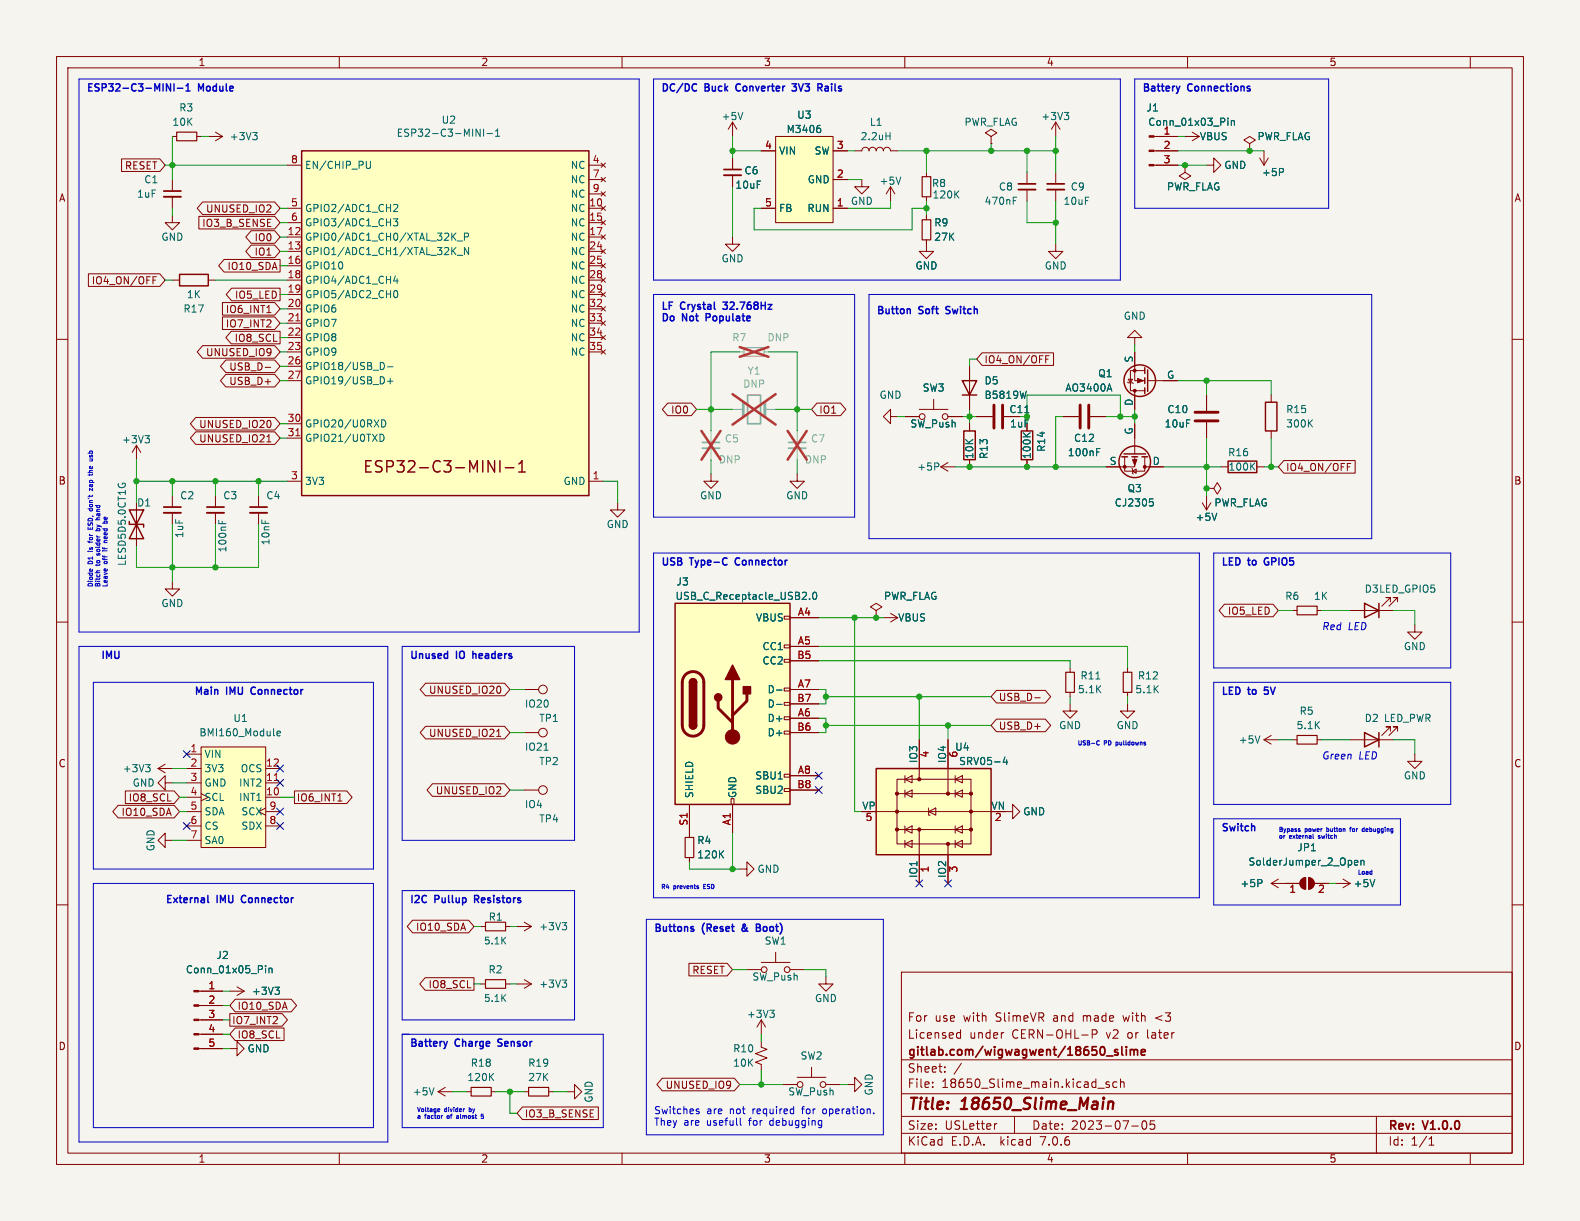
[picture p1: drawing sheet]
<svg xmlns="http://www.w3.org/2000/svg" width="279mm" height="216mm" viewBox="0 0 279 216" stroke-linecap="round" stroke-linejoin="round" font-family="sans-serif">
<path d="M0 0h279.4v215.9h-279.4z" fill="#f5f4ef" stroke="#f5f4ef" stroke-width=".18"/>
<g fill="none" stroke="#840000" stroke-width=".18">
<path d="M10 10h259.4v195.9h-259.4zM12 12h255.4v191.9h-255.4zM60 10v2M110 10v2M160 10v2M210 10v2M260 10v2M21.5 28.1h6.8l.9 1.1-.9 1.1h-6.8zM30.5 38.1v1.3h1.2l-1.2 1.2-1.3-1.2h1.3M30.5 31.8v2M30.5 34.8v2M30.5 24.1h.7"/>
<path d="M34.8 24.1h.8M35.2 38.3h13.4l.9 1.1-.9 1.1h-13.4zM35.8 35.7h12.8l.9 1.1-.9 1.1h-12.8l-.9-1.1zM36.8 24.1h2.6M38.1 23.4l1.3 .7M39.4 24.1l-1.3 .8M50.8 36.8h2.5M50.8 39.4h2.5M50.8 29.2h2.5M104.1 36.8h2.6M104.1 39.4h2.6M104.1 29.2h2.6"/>
<path d="M104.1 31.8h2.6M104.1 34.3h2.6M106.3 36.4l.8 .8M106.3 39l.8 .8M106.3 28.8l.8 .8M106.3 31.4l.8 .7M106.3 33.9l.8 .8M107.1 36.4l-.8 .8M107.1 39l-.8 .8M107.1 28.8l-.8 .8M107.1 31.4l-.8 .7M107.1 33.9l-.8 .8"/>
<path d="M129.5 21.6v2.5M129.5 27.9v2.1M129.5 31v2M129.5 21.6l-.7 1.3M129.5 21.6l.8 1.3M134.6 36.8h2.6M134.6 26.7h2.6M137.2 24.1h10.1v15.3h-10.1zM147.3 36.8h2.6M147.3 31.8h2.6M147.3 26.7h2.6M151.1 26.7h1.3a.64 .64 0 0 1 .6-.7 .64 .64 0 0 1 .7 .7 .64 .64 0 0 1 .6-.7 .64 .64 0 0 1 .6 .7 .64 .64 0 0 1 .7-.7 .64 .64 0 0 1 .6 .7 .64 .64 0 0 1 .6-.7 .64 .64 0 0 1 .7 .7h1.2"/>
<path d="M152.4 31.8v1.2h1.3l-1.3 1.3-1.3-1.3h1.3M157.5 33l-.8 1.3M157.5 33v2.6M157.5 33l.7 1.3M163.8 30.5v.7M163.8 34.8v.8M163.8 38.1v.8M175.3 24.1l1-.6-1-.6-1.1 .6 1.1 .6v1.3M175.3 25.4h.1M181.6 30.5v2M181.6 33.5v2.1M186.7 21.6l-.8 1.3"/>
<path d="M186.7 21.6v2.5M186.7 30.5v2M186.7 33.5v2.1M186.7 21.6l.8 1.3M204.1 29.2h4.2M204.1 24.1h4.2M204.1 26.7h4.2M209.5 29.2v1.3l1.1 .6-1.1 .7-1-.7 1-.6M209.5 29.2h.1M209.5 24.1h2.6M210.8 23.4l1.3 .7M212.1 24.1l-1.3 .8"/>
<path d="M213.4 29.2h1.2v-1.3l1.3 1.3-1.3 1.3v-1.3M221 25.4l1-.6-1-.7-1 .7 1 .6v1.3M221 26.7h.1M222.8 27.9l.7 1.3M223.5 26.7v2.5M224.3 27.9l-.8 1.3M10 60h2M15.6 48.4h12.7l.9 1.1-.9 1.1h-12.7zM27.1 49.5h.4M27.1 48.9h.6M30.5 49.5h1.2M36.8 49.5h1.3"/>
<path d="M39.3 56h9.3l.9 1.2-.9 1.1h-9.3zM39.3 53.5h9.3l.9 1.1-.9 1.1h-9.3zM39.6 45.9h9.9v2.2h-9.9l-.9-1.1zM40.9 58.6h8.6v2.2h-8.6l-1-1.1zM41 51h8.5v2.2h-8.5l-1-1.1zM44.4 40.8h4.2l.9 1.1-.9 1.1h-4.2l-.9-1.1zM44.4 43.3h4.2l.9 1.2-.9 1.1h-4.2l-.9-1.1zM47.2 55.3h.7M50.8 41.9h2.5M50.8 44.5h2.5M50.8 47h2.5M50.8 49.5h2.5"/>
<path d="M50.8 52.1h2.5M50.8 54.6h2.5M50.8 57.2h2.5M50.8 59.7h2.5M104.1 41.9h2.6M104.1 44.5h2.6M104.1 47h2.6M104.1 49.5h2.6M104.1 52.1h2.6M104.1 54.6h2.6M104.1 57.2h2.6M104.1 59.7h2.6"/>
<path d="M106.3 41.5l.8 .8M106.3 44.1l.8 .7M106.3 46.6l.8 .8M106.3 49.1l.8 .8M106.3 51.7l.8 .8M106.3 54.2l.8 .8M106.3 56.8l.8 .7M106.3 59.3l.8 .8M107.1 41.5l-.8 .8M107.1 44.1l-.8 .7M107.1 46.6l-.8 .8M107.1 49.1l-.8 .8"/>
<path d="M107.1 51.7l-.8 .8M107.1 54.2l-.8 .8M107.1 56.8l-.8 .7M107.1 59.3l-.8 .8M129.5 41.9v1.3h1.3l-1.3 1.3-1.2-1.3h1.2M163.8 42.4v2.1h1.3l-1.3 1.2-1.2-1.2h1.2M186.7 43.2v1.3h1.3l-1.3 1.2-1.3-1.2h1.3M200.7 59.7h1.2l-1.2-1.3-1.3 1.3h1.3v1.3M267.4 60h2M24.1 78.7v2.6M24.1 78.7l-.7 1.3M24.1 78.7l.8 1.3"/>
<path d="M34.6 76.4h14l.9 1.1-.9 1.1h-14l-.9-1.1zM34.6 73.8h14l.9 1.1-.9 1.1h-14l-.9-1.1zM35.8 61.1h12.8l.9 1.1-.9 1.1h-12.8l-.9-1.1zM39.9 66.2h8.7l.9 1.1-.9 1.1h-8.7l-.9-1.1zM39.9 63.7h8.7l.9 1.1-.9 1.1h-8.7l-.9-1.1zM46.9 65h1M47.2 78.1h.7M50.8 67.3h2.5M50.8 62.2h2.5M50.8 64.8h2.5M50.8 74.9h2.5M50.8 77.5h2.5"/>
<path d="M104.1 62.2h2.6M106.3 61.8l.8 .8M107.1 61.8l-.8 .8M118.1 71.3h4.1l1 1.1-1 1.1h-4.1l-1-1.1zM144.5 71.3h4.1l1 1.1-1 1.1h-4.1l-1-1.1zM157.5 73.7v-1.3l-1.3 1.3 1.3 1.2v-1.2h1.2M160 73.7h2.6M162.6 72.4h5M165.1 70.6v1.8M167.6 73.7h2.6M171.4 64.8v7.6M171.4 74.9v1.3"/>
<path d="M172.7 73.7h2.8M173.7 62.4h12.6v2.2h-12.6l-1-1.1zM177.5 73.7h2.8M184.9 63.5h.4M184.9 62.9h.6M188 73.7h2.8M192.8 73.7h2.8M199.4 67.6l.1 .1h.8l.1 .1M199.5 67.1h.8l-.4 .6zM200.7 62.2v5.1h1.7M200.7 69.1v3.3M200.7 74.9v5.4"/>
<path d="M202.4 65.5h-2.5v3.6h2.5M202.9 67.3h5.4M213.4 69.9v2.7M213.4 74.7v2.8M224.8 69.9v1.2M224.8 76.2v1.3M24.1 88.9v7.6M30.5 87.6v2.1M30.5 90.7v2M38.1 87.6v2.1M38.1 90.7v2M45.7 87.6v2.1"/>
<path d="M45.7 90.7v2M50.8 85.1h2.5M104.1 85.1h2.6M109.2 88.9v1.3h1.3l-1.3 1.2-1.3-1.2h1.3M125.7 83.8v1.3h1.3l-1.3 1.3-1.2-1.3h1.2M141 83.8v1.3h1.2l-1.2 1.3-1.3-1.3h1.3M166.4 82.6h2.5M166.4 82.6l1.2 .7M167.6 81.8l-1.2 .8M171.4 81.3v1.3M181.6 81.3v1.3M198.9 80.8v2.5h3.5v-2.5"/>
<path d="M200.2 82.8l.1 .1v.8l.1 .1M200.3 83.3l.6-.4v.8zM200.7 80.8v1.8h-5.1M202.4 82.6h3.3M212.6 88.9l.8 1.3M213.4 86.4h1.2l.7-1.1 .6 1.1-.6 1-.7-1M213.4 86.4h.1M213.4 87.6v2.6M214.1 88.9l-.7 1.3M215.9 82.6h1.3M222.2 82.6h1.3M227 81.4h12.6v2.3h-12.6l-.9-1.1z"/>
<path d="M238.3 82.6h.4M238.3 82h.6M10 110h2M30.5 102.9v1.2h1.2l-1.2 1.3-1.3-1.3h1.3M138.7 116.6h1v.5h-1zM138.7 114h1v.6h-1zM138.7 109h1v.5h-1zM139.7 109.2h5.1M139.7 114.3h5.1M139.7 116.8h5.1M154.9 108l1.1-.7-1.1-.6-1 .6 1 .7v1.2M154.9 109.2h.1"/>
<path d="M156.2 109.2h2.5M157.5 108.5l1.2 .7M158.7 109.2l-1.2 .8M189.2 118.1v.8M199.4 118.1v.8M216.5 106.8h8.6l1 1.2-1 1.1h-8.6l-.9-1.1zM228.6 108h.8M232.9 108h.8M238.8 108h7.6M245.9 106.4v-.7h-.8h.8l-1.6 1.5M247.1 106.4v-.7h-.7h.7l-1.5 1.5M250.2 110.5v1.3h1.3l-1.3 1.2-1.3-1.2h1.3"/>
<path d="M267.4 110h2M22.2 139.9h8.6l.9 1.1-.9 1.1h-8.6zM27.9 135.9h2.6M27.9 135.9l1.3 .8M29.2 138.4v-1.2l-1.3 1.2 1.3 1.3v-1.3h1.3M29.2 135.1l-1.3 .8M33 133.4h2.6M33 138.4h2.6M33 135.9h2.6M35.6 132.1h11.4v17.8h-11.4zM40.6 133.4h.1M41.9 134.6h.1"/>
<path d="M47 138.4h2.5M47 135.9h2.5M52.1 139.9h9.2l1 1.1-1 1.1h-9.2zM75.3 128.4h13.9l1 1.1-1 1.2h-13.9l-1-1.2zM75.3 120.8h13.9l1 1.1-1 1.1h-13.9l-1-1.1zM76.5 138.6h12.7l1 1.1-1 1.1h-12.7l-1-1.1zM87.8 130.2h.8M92.7 129.5h2.5M92.7 121.9h2.5M92.7 139.7h2.5M138.7 139.4h1v.6h-1zM138.7 136.9h1v.5h-1z"/>
<path d="M138.7 129.3h1v.5h-1zM138.7 126.7h1v.6h-1zM138.7 124.2h1v.5h-1zM138.7 121.7h1v.5h-1zM139.7 129.5h5.1M139.7 127h5.1M139.7 121.9h5.1M139.7 137.2h5.1M139.7 124.5h5.1M139.7 139.7h5.1M158.6 137.8h13.1v11.4h-13.1zM160 137.8l1.3-.6v1.2z"/>
<path d="M160 137.2v1.2M160 139.7v1.3M162.6 130.8v7M167.6 130.8v9.5M168.9 137.8l1.3-.6v1.2zM168.9 137.2v1.2M168.9 139.7v1.3M176.2 122.1h8.6l1 1.1-1 1.1h-8.6l-.9-1.1zM176.2 127.2h8.6l1 1.1-1 1.1h-8.6l-.9-1.1zM183 123.4h.9M189.2 124.5v1.2h1.3l-1.3 1.3-1.2-1.3h1.2M189.2 122.4v.8"/>
<path d="M199.4 124.5v1.2h1.3l-1.3 1.3-1.3-1.3h1.3M199.4 122.4v.8M223.5 130.8h2.6M223.5 130.8l1.3 .8M224.8 130l-1.3 .8M228.6 130.8h.8M232.9 130.8h.8M238.8 130.8h7.6M245.9 129.3v-.8h-.8h.8l-1.6 1.5M247.1 129.3v-.8h-.7h.7l-1.5 1.5M250.2 133.4v1.2h1.3l-1.3 1.3-1.3-1.3h1.3M10 160h2"/>
<path d="M20.9 142.4h9.9l.9 1.1-.9 1.1h-9.9l-1-1.1zM29.2 148.6v-1.3l-1.3 1.3 1.3 1.3v-1.3h1.3M33 143.5h2.6M33 141h2.6M33 146.1h2.6M33 148.6h2.6M40.6 142.2h.1M47 142.9l-1.3 .6 1.3 .6M47 143.5h2.5M47 141h2.5M47 146.1h2.5M49.5 142.2h.1"/>
<path d="M59.7 141.6h.8M121.9 142.2v5.9M121.9 151.6v.8M129.3 141.2h.5v1h-.5zM129.5 142.2v5.1M130.8 153.7h1.3v-1.3l1.2 1.3-1.2 1.2v-1.2M154.9 143.5h20.4M158.6 146.7h13.1M158.6 140.3h13.1M160 149.2l1.3-.6v1.3zM160 146.7l1.3-.6v1.2zM160 140.3l1.3-.6v1.3z"/>
<path d="M160 146.1v1.2M160 148.6v1.3M162.6 146.7v9.5M164.2 142.9v1.2h.3M164.2 143.5l1.3-.6v1.2zM167.6 149.2v7M168.9 149.2l1.3-.6v1.3zM168.9 146.7l1.3-.6v1.2zM168.9 140.3l1.3-.6v1.3zM168.9 146.1v1.2M168.9 148.6v1.3M177.8 143.5h1.3v-1.3l1.2 1.3-1.2 1.3v-1.3"/>
<path d="M224.8 156.2h5.1M224.8 156.2l1.3 .8M226.1 155.4l-1.3 .8M230.2 155.5l.7-.3v2a1.02 1.02 0 0 1-1-.6 1.02 1.02 0 0 1 .3-1.1zM231.4 155.2a1.02 1.02 0 0 1 1 1 1.02 1.02 0 0 1-1 1zM232.4 156.2h2.5M236.2 156.2h2.6M237.5 155.4l1.3 .8M238.8 156.2l-1.3 .8M267.4 160h2M35.2 177.8h4.2M35.2 175.3h4.2"/>
<path d="M40.6 179.2h9.3l.9 1.1-.9 1.2h-9.3zM40.6 175.3h2.6M41.6 176.7h9.9l1 1.1-1 1.1h-9.9l-1-1.1zM41.9 174.5l1.3 .8M43.2 175.3l-1.3 .7M73 162.7h9.9l.9 1.1-.9 1.1h-9.9l-1-1.1zM75.2 172.9h8.6v2.2h-8.6l-1-1.1zM85.1 174h.8M85.1 163.8h.8M89.4 174h.8M89.4 163.8h.8M91.4 174h2.6"/>
<path d="M91.4 163.8h2.6M92.7 173.2l1.3 .8M92.7 163.1l1.3 .7M94 174l-1.3 .8M94 163.8l-1.3 .8M121.8 170.3h6.8l.9 1.2-.9 1.1h-6.8zM132.1 171.5h2.5M134.6 170.2h5.1M137.2 168.4v1.8M139.7 171.5h2.5M146 172.7v1.3h1.3l-1.3 1.3-1.2-1.3h1.2M159.4 171.9h108v32h-108z"/>
<path d="M205.5 179.6l-1.1 .4 1.1 .4M35.2 182.9h4.2M35.2 185.4h4.2M35.2 180.3h4.2M40.6 185.4h1.3v-1.2l1.3 1.2-1.3 1.3v-1.3M41.6 181.8h8.6v2.2h-8.6l-1-1.1zM77.5 193h2.5M77.5 193l1.2 .8M78.7 192.3l-1.2 .7M82.5 193h.8M86.9 193h.7M92.4 195.7h13.4v2.3h-13.4l-1-1.1z"/>
<path d="M92.7 193h.8M97 193h.8M100.3 193h1.3v-1.2l1.3 1.2-1.3 1.3v-1.3M117.1 190.7h12.8l.9 1.1-.9 1.1h-12.8l-.9-1.1zM134.6 184.2v1l1 .3-2 .8 2 .8-2 .7 1 .4v1M134.6 180.3v2.6M134.6 180.3l-.7 1.3M134.6 180.3l.8 1.3M138.4 191.8h2.6M141 190.5h5M143.5 188.7v1.8M146 191.8h2.6"/>
<path d="M149.9 191.8h1.2v-1.3l1.3 1.3-1.3 1.2v-1.2M159.4 197.4h108M159.4 193.4h108M159.4 187.4h108M164.9 192.1v.2M164.9 191.4v.1M167.1 189.4v.2M167.1 188.7v.1M169.3 183.5h.6M169.3 182.7h.6M169.9 182.1v1.5M170 188l-1.3 1.9"/>
<path d="M176.3 198.7l-.3 .1M177.4 182.6h.1M179.4 197.4v3M193.1 182.9l.8-.1 .1-.2-.1-.4-.2-.1h-.6v1.5M194.1 192.4h1.2M196.1 191.4l-.3-.1-.2 .2v.2l.5 .2v.3h-.5M197.5 191.4l-.4-.1-.3 .3v.4l.1 .2h.6M198.1 191.4l.3-.1 .3 .1 .1 .9M198.1 190.8v1.5M200.1 199.1h1.2M202.1 198.3l.2-.1a.81 .81 0 0 1 .6 .6 .81 .81 0 0 1-.3 .8l-.2 .1a.81 .81 0 0 1-.3-1.4zM204.1 198.2h-.7v.7l.2-.1h.5l.1 .2-.1 .5-.2 .2-.5-.2"/>
<path d="M243.4 197.4v6.5M60 203.9v2M110 203.9v2M159.4 200.4h108M160 203.9v2M210 203.9v2M252.7 202.5h.9M252.7 201.4l.4-.4v1.5M260 203.9v2"/>
<circle cx="163.1" cy="73.7" r=".51"/>
<circle cx="167.1" cy="73.7" r=".51"/>
<circle cx="96" cy="129.5" r=".76"/>
<circle cx="96" cy="121.9" r=".76"/>
<circle cx="96" cy="139.7" r=".76"/>
<circle cx="135.1" cy="171.5" r=".51"/>
<circle cx="139.2" cy="171.5" r=".51"/>
<circle cx="141.5" cy="191.8" r=".51"/>
<circle cx="145.5" cy="191.8" r=".51"/>
</g>
<path d="M196 195a.49 .49 0 0 1 .9 .1l-.2 1M196.1 194.8l-.2 1.3" fill="none" stroke="#840000" stroke-width=".4"/>
<g fill="none" stroke="#840000" stroke-width=".3">
<path d="M29 33.8h3M128 30h3.1M180.1 32.5h3M185.2 32.5h3M29 89.7h3M36.6 89.7h3M44.2 89.7h3M197.2 186l.5 .1v.2v.2l-.5 .1M197.2 185.6h.5M198.4 185.1v1.3l.2 .2M199.2 185.1v.1M199.2 185.6v1"/>
<path d="M199.9 185.7l.4-.1 .2 .2M199.9 185.6v1M200.5 185.8l.2-.2h.4l.1 1M200.5 185.8v.8M201.8 186.1l.7-.2v-.3h-.5l-.2 .2 .1 .7h.6"/>
</g>
<g fill="none" stroke="#840000" stroke-width=".25">
<path d="M53.3 26.7h50.8v60.9h-50.8zM31.7 48.5h5.1v2h-5.1zM170.2 67.3h2.5l-1.3 2.6zM170.2 69.9h2.5M170.4 76.2h2.1v5.1h-2.1zM180.6 76.2h2v5.1h-2zM202.4 65v1M202.4 66.8v1M202.4 68.6v1M202.9 65.4v3.8M223.8 71.1h2v5.1h-2zM22.9 92.2v.5h2.5v.5"/>
<path d="M22.9 90.2l2.5 5.1h-2.5l2.5-5.1zM86.3 81.5l1.2 2v-2M88.4 81.5v2M89.4 82.7h1.5M91.7 83.5h1.2M91.7 82l.6-.5v2M198.4 80.8h1M198.8 80.3h3.8M200.2 80.8h1M201.9 80.8h1M217.2 81.5h5v2.1h-5zM119.4 106.7h20.3v35.5h-20.3z"/>
<path d="M241.3 106.7l2.5 1.3-2.5 1.2zM243.8 106.7v2.5M121.9 128.3a.64 .64 0 0 0 .7 .6 .64 .64 0 0 0 .6-.6M121.9 120.7a.64 .64 0 0 1 .7-.7 .64 .64 0 0 1 .6 .7M154.9 135.9h20.4v15.2h-20.4zM241.3 129.5l2.5 1.3-2.5 1.3zM243.8 129.5v2.6"/>
<circle cx="201.5" cy="67.3" r="2.79"/>
<circle cx="200.7" cy="81.7" r="2.79"/>
</g>
<g fill="none" stroke="#006464" stroke-width=".18">
<path d="M131.4 19.9l-.5 1.3M188.2 19.9h.8l-.4 .5M44.7 23.4h.8l-.4 .5M45.2 23.9l.3 .3v.3l-.3 .2M65.5 28.5l-.1 1.2-.1 .1-.4-.1M69.6 38.7h.7l-.4 .5 .4 .1v.5l-.2 .1-.5-.1M69.6 36.3l.5-.2 .2 .4-.7 .9h.7M84.2 22.8l.7 1.3v-1.3M85.5 22.8v1.3M86.1 23.6h1M87.6 24.1h.8M87.6 23.2l.4-.4v1.3"/>
<path d="M144.8 22.2h.2M144.9 22.7l.2 .2v.3l-.2 .2M156.7 24h.7M157.4 23.4v1.3M159.3 31.3l-.4 1.3M169 34.3l.6 .7M169.6 33.8l-.8 .7M179.2 35.5h.4M179.2 34.9h.6M188.7 20.4l.3 .2v.3l-.3 .3M217.1 20.9v.1M217.1 21.3v.9"/>
<path d="M217.7 21.3v.9M217.7 21.4l.2-.1 .3 .1 .1 .8M226.7 29.8l.3 .2-.1 .3-.2 .2M69.7 51.5l.2-.1a.68 .68 0 0 1 .5 .6 .68 .68 0 0 1-.5 .6l-.2-.1-.1-.3zM69.9 48.8l-.3 .9h.8M70.2 49.3v.8M80.9 42.6h.9M80.9 45.2h.9M82.1 41.9l.6-.1 .2-.2-.1-.3-.7-.1v1.3M82.9 43.8v1.2l-.8-1.2v1.2M25.6 77h.8l-.4 .5M26.2 77.5l.2 .3v.3l-.2 .2"/>
<path d="M67.2 76.8a.64 .64 0 0 1 .7 .6 .64 .64 0 0 1-.7 .6zM67.5 74.2a.64 .64 0 0 1 .7 .7 .64 .64 0 0 1-.7 .6zM67.7 64.1l.3 .5-.3 .7M68.5 64.9h1M68.5 67.4h1M69 66.9v1M180.9 76.5l.7 .7M181.2 73h.7M181.5 69.2l-.3 1.2M182.2 76.5l-.7 .6M193.9 79.9h.4M193.9 79.3h.6"/>
<path d="M196.2 67.9l.4 1.3M231.6 74.8l.5 .7M232.1 74.2l-.7 .8M21 85.5l-.1 .3M21.6 85.7v-.3h.4l.2 .3M38.7 92v.6M39.3 92.2v.4M165.8 81.9l.2 .2v.3l-.2 .1M203.3 88.2h.6M203.4 88.7h.3l.3 .2-.2 .5-.4 .1M215.2 90.7l-.4 1.3M221.4 82.4l.5 .7"/>
<path d="M221.9 81.9l-.7 .7M143.2 105.9v.1M143.8 104.8l.2-.1a.68 .68 0 0 1 .4 .7 .68 .68 0 0 1-.4 .6l-.2-.1-.1-.4zM25.8 135.2h.7l-.4 .5M26.3 135.7l.2 .2v.3l-.2 .3M49 129.7l.6-.1-.1-.3h-.3l-.2 .2v.6h.5M96.2 132.7h.7M137.3 122h1M137.3 124.6h1M177.7 133.9l-.3 .9h.8M178 134.4v.8M193.8 120.1h.7"/>
<path d="M222.8 130.1l-.4 1.3M127.4 151l.6 .7M128 150.4l-.8 .8M222.9 155.5l.3 .3-.1 .3-.2 .1M239.5 152.6l.6-.2v-.2l-.4-.1-.2 .2 .1 .6h.5M240.7 152.3l.1-.2 .3 .1 .1 .8M240.7 152.1v.9M243.1 155.5l-.4 1.3M47 170.8v.1M47 171.2v.8M47.6 171.2v.8M47.6 171.3l.1-.1h.3l.1 .8"/>
<path d="M48.6 174.6h.8l-.4 .5M49.2 175.1l.2 .2v.3l-.2 .2M99.4 173.3h.8l-.4 .5M99.4 163.1h.8l-.4 .5M100 173.8l.2 .2v.3l-.2 .3M100 163.6l.2 .3v.3l-.2 .2M136.1 178.6h.8l-.4 .5M136.7 179.1l.2 .3v.3l-.2 .2M76.7 192.3l-.4 1.3M86.8 190.4l.5 .7M87.3 189.8l-.7 .7"/>
</g>
<path d="M175.8 71.6v4.1M177.3 71.6v4.1M191 71.6v4.1M192.5 71.6v4.1M211.3 74.4h4.1M211.3 72.9h4.1M121.2 119.3a1.9 1.9 0 0 1 2.1-.4 1.9 1.9 0 0 1 1.2 1.8v7.6a1.91 1.91 0 0 1-1.9 1.9 1.91 1.91 0 0 1-2-1.9l.1-7.8 .1-.7zM127 124v1.2l2.5 2.6M129.5 120.1v10.2M132.1 122.7v1.3l-2.6 2.5" fill="none" stroke="#840000" stroke-width=".51"/>
<path d="M29 34.8h3M128 31h3.1M180.1 33.5h3M185.2 33.5h3M29 90.7h3M36.6 90.7h3M44.2 90.7h3" fill="none" stroke="#840000" stroke-width=".33"/>
<path d="M31.2 23.4h3.6v1.5h-3.6zM163.1 31.2h1.5v3.6h-1.5zM163.1 38.9h1.5v3.5h-1.5zM188.5 118.9h1.5v3.5h-1.5zM198.6 118.9h1.6v3.5h-1.6zM229.4 107.2h3.5v1.5h-3.5zM229.4 130h3.5v1.6h-3.5zM121.2 148.1h1.5v3.5h-1.5zM85.9 163.1h3.5v1.5h-3.5zM85.9 173.2h3.5v1.6h-3.5zM83.3 192.3h3.6v1.5h-3.6zM93.5 192.3h3.5v1.5h-3.5z" fill="none" stroke="#840000" stroke-width=".2"/>
<g fill="#840000" stroke="#840000" stroke-width=".18">
<path d="M230.2 155.5l.7-.3v2a1.02 1.02 0 0 1-1-.6 1.02 1.02 0 0 1 .3-1.1z"/>
<path d="M231.4 155.2a1.02 1.02 0 0 1 1 1 1.02 1.02 0 0 1-1 1z"/>
<path d="M201.2 66.9l1 .4-1 .4z"/>
<path d="M200.3 81.3h.7l-.3 1z"/>
<path d="M203.2 29.1h.9v.2h-.9z"/>
<path d="M203.2 26.5h.9v.3h-.9z"/>
<path d="M203.2 24h.9v.3h-.9z"/>
<path d="M34.3 185.3h.9v.2h-.9z"/>
<path d="M34.3 182.8h.9v.2h-.9z"/>
<path d="M34.3 180.2h.9v.3h-.9z"/>
<path d="M34.3 177.7h.9v.2h-.9z"/>
<path d="M34.3 175.1h.9v.3h-.9z"/>
<circle cx="200.7" cy="65.5" r=".25"/>
<circle cx="200.7" cy="69.1" r=".25"/>
<circle cx="198.9" cy="82.5" r=".25"/>
<circle cx="202.4" cy="82.5" r=".25"/>
<circle cx="129.5" cy="130.3" r="1.27"/>
<circle cx="167.6" cy="149.2" r=".28"/>
<circle cx="171.7" cy="146.7" r=".28"/>
<circle cx="162.6" cy="146.7" r=".28"/>
<circle cx="158.6" cy="146.7" r=".28"/>
<circle cx="171.7" cy="143.5" r=".28"/>
<circle cx="158.6" cy="143.5" r=".28"/>
<circle cx="171.7" cy="140.3" r=".28"/>
<circle cx="167.6" cy="140.3" r=".28"/>
<circle cx="158.6" cy="140.3" r=".28"/>
<circle cx="162.6" cy="137.8" r=".28"/>
</g>
<g fill="#ffffc2" stroke="#ffffc2" stroke-width=".18">
<path d="M53.3 26.7h50.8v60.9h-50.8z"/>
<path d="M119.4 106.7h20.3v35.5h-20.3z"/>
<path d="M154.9 135.9h20.4v15.2h-20.4z"/>
<path d="M137.2 24.1h10.1v15.3h-10.1z"/>
<path d="M35.6 132.1h11.4v17.8h-11.4z"/>
</g>
<path d="M52.3 56.7h.7M52.3 77.1h.7M48.5 138h.7" fill="none" stroke="#a90000" stroke-width=".18"/>
<path d="M131.6 61.5h3.5v1.5h-3.5z" fill="none" stroke="#9c9b98" stroke-width=".2"/>
<path d="M125.7 76.2v2M125.7 79.2v2.1M129.5 72.4h1.9M130.8 62.2h.8M135.1 62.2h.8M135.3 72.4h1.9M141 76.2v2M141 79.2v2.1" fill="none" stroke="#9c9b98" stroke-width=".18"/>
<path d="M124 76.2l3.4 5.1M127.4 76.2l-3.4 5.1M129.5 69.7l7.7 5.4M130.8 61.4l5.1 1.7M135.9 61.4l-5.1 1.7M137.2 69.7l-7.7 5.4M139.3 76.2l3.4 5.1M142.7 76.2l-3.4 5.1" fill="none" stroke="#eb3a3d" stroke-width=".46"/>
<g fill="#840000" stroke="#840000" stroke-width=".25">
<path d="M121.9 128.3h1.3a.64 .64 0 0 1-.6 .6 .64 .64 0 0 1-.7-.6z"/>
<path d="M121.9 120.7h1.3v7.6h-1.3z"/>
<path d="M122.1 120.2a.64 .64 0 0 1 .7-.1 .64 .64 0 0 1 .4 .6h-1.3z"/>
<path d="M129.5 117.6l1.3 2.5h-2.5z"/>
<path d="M131.4 121.4h1.3v1.3h-1.3z"/>
<circle cx="127" cy="123.3" r=".63"/>
</g>
<path d="M124.2 78.2h3.1M132.2 69.9h2.3v5h-2.3zM139.4 78.2h3.1" fill="none" stroke="#9c9b98" stroke-width=".3"/>
<path d="M131.4 71.1v2.6M135.3 71.1v2.6" fill="none" stroke="#9c9b98" stroke-width=".51"/>
<path d="M124.2 79.2h3.1M139.4 79.2h3.1" fill="none" stroke="#9c9b98" stroke-width=".33"/>
<g fill="none" stroke="#0000c2" stroke-width=".25">
<path d="M29.4 14.8l.8 1.3v-1.3M30.8 14.8v1.3M31.4 15.6h.9M32.9 16.1h.7M32.9 15.2l.3-.4v1.3M122.9 14.8l.3 .1M123.2 16l-.3 .1M130.3 15l-.2 .4 .2 .5M140 16l.2 .1 .5-.1M140 14.8h.8l-.4 .5 .3 .1M144.6 14.8h.5l.3 .3-.2 .3-.6 .1M144.9 15.5l.5 .6"/>
<path d="M208.6 15.2l-.3 .9M124.9 55.5v1.2M124.9 56.1h.5M127.8 53.4h.8M127.8 54.6l.2 .1M167.3 55.4l.1 .1M167.3 54.3v.4M130.1 98.8l-.1 .4 .1 .5M223.7 98.8l-.1 .4 .1 .5M83.6 115.2v1.2M83.7 115.6l-.1 .1M44.5 121.7l-.1 .3 .1 .6"/>
<path d="M223.6 122.7h.1M223.6 121.5v.5M36.8 158.3v1.1l.1 .2M42.8 158.5l-.1 .4 .1 .5M83.9 159h.5M84.4 158.3h-.5v1.3M131.3 164.1v.5M133.8 164h.4M134.2 164l.2 .1M134.4 163.5l-.6-.1v1.3l.6-.1M134.4 163.9l-.2 .1M79.1 184.2l-.3 .8"/>
<path d="M88 184.9l.2 .1M88.1 183.9v.3"/>
</g>
<g fill="none" stroke="#0000c2" stroke-width=".18">
<path d="M14 14h99v97.8h-99zM115.6 14h82.5v35.5h-82.5zM200.7 14h34.2v22.8h-34.2zM115.6 52.1h35.5v39.3h-35.5zM153.7 52.1h88.9v43.2h-88.9zM15.6 97.5h.1M15.6 95.7l.1 .2h.7M15.6 93.2v.4M15.6 80.1h.8M15.8 89.4l.2 .2h.3l.1-.2M15.8 95.7v.3M15.9 80.1l-.1-.2 .2-.1h.3v.3"/>
<path d="M15.9 82.5v.3h.4v-.3M15.9 93.3v.3M16 85.7l.2 .4 .2-.1-.1-.3M16 82.5l.1 .3M16.4 85.7h-.5v.3M16.4 86.3v.5l-.6-.5v.5M16.4 93.2v.4M17.2 93.5v.3M17.6 93.5l.1 .3h-.8M17.7 91.6h-.5l-.1 .2M18.1 97.4h.1M18.1 92.5h.8"/>
<path d="M18.4 95.9h.5M18.4 95.6l.1 .3M18.4 92.5v-.2l.2-.2 .3 .1v.3M115.6 97.8h96.5v61h-96.5zM214.6 97.8h41.9v20.3h-41.9zM14 114.3h54.6v87.6h-54.6zM15.9 100.7l.1-.1 .1 .4M17.7 100.9h-.5l-.1 .3M71.1 114.3h30.5v34.3h-30.5zM16.5 120.7h49.5v33h-49.5zM194.1 131l.3 .1M194.4 131.7h-.3"/>
<path d="M197.4 131.2v.8M197.4 131.7h.1M197.4 131.2v.1M214.6 120.7h41.9v21.5h-41.9zM16.5 156.2h49.5v43.2h-49.5zM71.1 157.5h30.5v22.8h-30.5zM123.5 156.9v.2M124.4 156.7h.3M124.8 156.4h-.4v.7h.4M214.6 144.8h33v15.2h-33zM229.8 146.8l.1 .1M229.8 146.5l.1 .1"/>
<path d="M229.9 146.9l-.1 .1M229.9 146.9h.1M232.2 147.5v.6l.1 .1M233.1 148.2h.1M233.2 147.7l-.1 .1 .1 .2M234.6 146.3v.7M234.6 147h.1M234.7 146.5l-.1 .1M238.7 146.5h.2M238.9 146.3l-.1 .1v.6M240.9 146.6h.3M240.9 147h.3"/>
<path d="M241.2 146.3v.7M114.3 162.6h41.9v38.1h-41.9zM71.1 182.9h35.6v16.5h-35.6zM77.5 196.1h.2l.1 .1-.4 .1M77.7 196.5l-.2 .1M78.2 197.3h.1M79.1 197.3v.4M80.8 197.3l.3 .1M81.1 197.4l-.4 .2 .1 .2 .3-.1M82.1 196.1h.1M83 195.8v.8M83 196.5v.1"/>
<path d="M83 196.1h.1M85.5 197h-.4v.4l.3-.1 .1 .4h-.4M123.2 196.4l.4 .2 .1 .2-.2 .1h-.4M123.2 196.1h.4M130.9 197.7v1.1l.2 .2M145.6 196.1l-.1 .2 .1 .6M154.5 196.8v.1"/>
</g>
<g fill="none" stroke="#009600" stroke-width=".18">
<path d="M29.2 29.2h21.6M30.5 24.1v7.7M30.5 36.8v1.3M35.6 24.1h1.2M49.5 36.8h1.3M49.5 39.4h1.3M129.5 24.1v3.8M129.5 33v8.9M129.5 26.7h5.1M134.6 36.8h-1.3v3.8h28v-3.8h2.5M149.9 26.7h1.2M149.9 31.8h2.5"/>
<path d="M157.5 35.6v1.2h-7.6M158.7 26.7h28M163.8 26.7v3.8M163.8 35.6v2.5M175.3 25.4v1.3M181.6 26.7v3.8M181.6 35.6v3.8h5.1M186.7 24.1v6.4M186.7 35.6v7.6M208.3 26.7h15.2M208.3 29.2h5.1M208.3 24.1h1.2"/>
<path d="M29.2 49.5h1.3M38.1 49.5h12.7M49.5 59.7h1.3M49.5 57.2h1.3M49.5 44.5h1.3M49.5 41.9h1.3M49.5 47h1.3M49.5 52.1h1.3M49.5 54.6h1.3M49.5 67.3h1.3M49.5 77.5h1.3M49.5 62.2h1.3"/>
<path d="M49.5 64.8h1.3M49.5 74.9h1.3M123.2 72.4h6.3M130.8 62.2h-5.1v14M135.9 62.2h5.1v14M137.2 72.4h6.3M158.7 73.7h1.3M170.2 73.7h2.5M171.4 72.4v2.5M172.7 63.5h-1.3v1.3M188 73.7h-1.3v8.9M195.6 73.7h5.1"/>
<path d="M198.1 73.7v-3.8h-16.5v5M200.7 61v1.2M200.7 72.4v2.5M208.3 67.3h16.5v2.6M213.4 67.3v2.6M213.4 77.5v10.1M224.8 77.5v5.1M24.1 81.3v7.6M24.1 85.1h26.7M30.5 85.1v2.5M30.5 92.7v10.2M38.1 85.1v2.5"/>
<path d="M38.1 92.7v7.6M45.7 85.1v2.5M45.7 92.7v7.6h-21.6v-3.8M106.7 85.1h2.5v3.8M125.7 81.3v2.5M141 81.3v2.5M168.9 82.6h26.7M205.7 82.6h10.2M223.5 82.6h2.6M144.8 114.3h54.6v3.8M144.8 116.8h44.4v1.3M144.8 109.2h11.4"/>
<path d="M151.1 109.2v34.3h1.3M226.1 108h2.5M233.7 108h5.1M246.4 108h3.8v2.5M30.5 135.9h2.5M30.5 138.4h2.5M90.2 129.5h2.5M90.2 121.9h2.5M90.2 139.7h2.5M144.8 121.9h1.2v2.6h-1.2M144.8 127h1.2v2.5h-1.2M146 128.3h29.3"/>
<path d="M146 123.2h29.3M162.6 123.2v7.6M167.6 128.3v2.5M189.2 123.2v1.3M199.4 123.2v1.3M226.1 130.8h2.5M233.7 130.8h5.1M246.4 130.8h3.8v2.6M30.5 148.6h2.5M31.7 141h1.3M31.7 143.5h1.3M49.5 141h2.6"/>
<path d="M121.9 152.4v1.3h8.9M129.5 147.3v6.4M234.9 156.2h1.3M39.4 175.3h1.2M39.4 177.8h1.2M83.8 163.8h1.3M83.8 174h1.3M90.2 163.8h1.2M90.2 174h1.2M129.5 171.5h2.6M142.2 171.5h3.8v1.2M39.4 180.3h1.2"/>
<path d="M39.4 185.4h1.2M39.4 182.9h1.2M80 193h2.5M87.6 193h5.1M90.2 193v3.9h1.2M97.8 193h2.5M130.8 191.8h7.6M134.6 182.9v1.3M134.6 189.2v2.6M148.6 191.8h1.3"/>
</g>
<g fill="none" stroke="#000084" stroke-width=".18">
<path d="M32.4 132.7l1.2 1.3M33.6 132.7l-1.2 1.3M48.9 135.3l1.2 1.2M48.9 137.8l1.2 1.2M50.1 135.3l-1.2 1.2M50.1 137.8l-1.2 1.2M144.2 139.1l1.2 1.2M144.2 136.6l1.2 1.2M145.4 139.1l-1.2 1.2M145.4 136.6l-1.2 1.2M32.4 145.4l1.2 1.3M33.6 145.4l-1.2 1.3"/>
<path d="M48.9 142.9l1.2 1.2M48.9 145.4l1.2 1.3M50.1 142.9l-1.2 1.2M50.1 145.4l-1.2 1.3M162 155.6l1.2 1.2M163.2 155.6l-1.2 1.2M167 155.6l1.2 1.2M168.2 155.6l-1.2 1.2"/>
</g>
<g fill="#009600" stroke="#009600" stroke-width=".18">
<circle cx="163.8" cy="26.7" r=".46"/>
<circle cx="163.8" cy="36.8" r=".46"/>
<circle cx="175.3" cy="26.7" r=".46"/>
<circle cx="129.5" cy="26.7" r=".46"/>
<circle cx="186.7" cy="26.7" r=".46"/>
<circle cx="181.6" cy="26.7" r=".46"/>
<circle cx="209.5" cy="29.2" r=".46"/>
<circle cx="186.7" cy="39.4" r=".46"/>
<circle cx="221" cy="26.7" r=".46"/>
<circle cx="200.7" cy="73.7" r=".46"/>
<circle cx="186.7" cy="82.6" r=".46"/>
<circle cx="171.4" cy="73.7" r=".46"/>
<circle cx="171.4" cy="82.6" r=".46"/>
<circle cx="181.6" cy="82.6" r=".46"/>
<circle cx="125.7" cy="72.4" r=".46"/>
<circle cx="141" cy="72.4" r=".46"/>
<circle cx="162.6" cy="123.2" r=".46"/>
<circle cx="151.1" cy="109.2" r=".46"/>
<circle cx="154.9" cy="109.2" r=".46"/>
<circle cx="181.6" cy="73.7" r=".46"/>
<circle cx="198.1" cy="73.7" r=".46"/>
<circle cx="30.5" cy="29.2" r=".46"/>
<circle cx="45.7" cy="85.1" r=".46"/>
<circle cx="30.5" cy="100.3" r=".46"/>
<circle cx="38.1" cy="100.3" r=".46"/>
<circle cx="30.5" cy="85.1" r=".46"/>
<circle cx="24.1" cy="85.1" r=".46"/>
<circle cx="38.1" cy="85.1" r=".46"/>
<circle cx="90.2" cy="193" r=".46"/>
<circle cx="167.6" cy="128.3" r=".46"/>
<circle cx="129.5" cy="153.7" r=".46"/>
<circle cx="146" cy="128.3" r=".46"/>
<circle cx="146" cy="123.2" r=".46"/>
<circle cx="213.4" cy="86.4" r=".46"/>
<circle cx="213.4" cy="82.6" r=".46"/>
<circle cx="224.8" cy="82.6" r=".46"/>
<circle cx="213.4" cy="67.3" r=".46"/>
<circle cx="134.6" cy="191.8" r=".46"/>
</g>
<g font-size="2.8" fill="#840000">
<text x="64" y="83.9">ESP32-C3-MINI-1</text>
<text x="160.4" y="196.8">Title:</text>
<text x="170.1" y="196.8">18650_Slime_Main</text>
</g>
<g font-size="2.1" fill="#840000">
<text x="160.4" y="183.9">Licensed</text>
<text x="160.4" y="180.9">For</text>
<text x="165.3" y="180.9">use</text>
<text x="170.4" y="180.9">with</text>
<text x="171.4" y="183.9">under</text>
<text x="176.2" y="180.9">SlimeVR</text>
<text x="179" y="183.9">CERN-OHL-P</text>
<text x="186.5" y="180.9">and</text>
<text x="191.9" y="180.9">made</text>
<text x="195.8" y="183.9">v2</text>
<text x="199.2" y="180.9">with</text>
<text x="199.7" y="183.9">or</text>
<text x="203.3" y="183.9">later</text>
<text x="205" y="180.9">&lt;3</text>
<text x="160.4" y="189.9">Sheet:</text>
<text x="160.4" y="187.1">gitlab.com/wigwagwent/18650_slime</text>
<text x="160.4" y="192.6">File:</text>
<text x="166.5" y="192.6">18650_Slime_main.kicad_sch</text>
<text x="160.4" y="202.8">KiCad</text>
<text x="160.4" y="200">Size:</text>
<text x="167.1" y="200">USLetter</text>
<text x="168.1" y="202.8">E.D.A.</text>
<text x="177" y="202.8">kicad</text>
<text x="182.4" y="200">Date:</text>
<text x="184.2" y="202.8">7.0.6</text>
<text x="189.4" y="200">2023-07-05</text>
<text x="245.4" y="200.2">Rev:</text>
<text x="245.4" y="202.8">Id:</text>
<text x="249.5" y="202.8">1/1</text>
<text x="251.8" y="200.2">V1.0.0</text>
</g>
<g font-size="1.8" fill="#840000">
<text x="35" y="11.9">1</text>
<text x="85" y="11.9">2</text>
<text x="135" y="11.9">3</text>
<text x="185" y="11.9">4</text>
<text x="235" y="11.9">5</text>
<text x="10.3" y="35.9">A</text>
<text x="22" y="30.2">RESET</text>
<text x="267.7" y="35.9">A</text>
<text x="35.7" y="40.3">IO3_B_SENSE</text>
<text x="36.3" y="37.8">UNUSED_IO2</text>
<text x="40.1" y="47.9">IO10_SDA</text>
<text x="44.9" y="42.9">IO0</text>
<text x="44.9" y="45.4">IO1</text>
<text x="16.1" y="50.5">IO4_ON/OFF</text>
<text x="41.4" y="53">IO5_LED</text>
<text x="39.8" y="58.1">IO7_INT2</text>
<text x="39.8" y="55.6">IO6_INT1</text>
<text x="36.3" y="63.2">UNUSED_IO9</text>
<text x="40.4" y="65.7">USB_D-</text>
<text x="41.4" y="60.6">IO8_SCL</text>
<text x="174" y="64.5">IO4_ON/OFF</text>
<text x="40.4" y="68.3">USB_D+</text>
<text x="35.1" y="75.9">UNUSED_IO20</text>
<text x="118.6" y="73.3">IO0</text>
<text x="144.8" y="73.3">IO1</text>
<text x="35.1" y="78.4">UNUSED_IO21</text>
<text x="227.3" y="83.5">IO4_ON/OFF</text>
<text x="10.3" y="85.9">B</text>
<text x="267.7" y="85.9">B</text>
<text x="217" y="108.9">IO5_LED</text>
<text x="75.8" y="122.9">UNUSED_IO20</text>
<text x="176.5" y="124.1">USB_D-</text>
<text x="75.8" y="130.5">UNUSED_IO21</text>
<text x="176.5" y="129.2">USB_D+</text>
<text x="10.3" y="135.9">C</text>
<text x="267.7" y="135.9">C</text>
<text x="22.7" y="141.9">IO8_SCL</text>
<text x="52.4" y="141.9">IO6_INT1</text>
<text x="77" y="140.7">UNUSED_IO2</text>
<text x="21.4" y="144.5">IO10_SDA</text>
<text x="73.5" y="164.8">IO10_SDA</text>
<text x="122.3" y="172.4">RESET</text>
<text x="41.9" y="178.8">IO10_SDA</text>
<text x="75.7" y="174.9">IO8_SCL</text>
<text x="10.3" y="185.9">D</text>
<text x="41" y="181.3">IO7_INT2</text>
<text x="41.9" y="183.8">IO8_SCL</text>
<text x="267.7" y="185.9">D</text>
<text x="92.7" y="197.8">IO3_B_SENSE</text>
<text x="117.6" y="192.7">UNUSED_IO9</text>
<text x="35" y="205.8">1</text>
<text x="85" y="205.8">2</text>
<text x="135" y="205.8">3</text>
<text x="185" y="205.8">4</text>
<text x="235" y="205.8">5</text>
</g>
<g font-size="1.8" fill="#0000c2">
<text x="15.2" y="16.3">ESP32-C3-MINI-1</text>
<text x="35.2" y="16.3">Module</text>
<text x="116.8" y="16.3">DC/DC</text>
<text x="124.7" y="16.3">Buck</text>
<text x="130.7" y="16.3">Converter</text>
<text x="141.2" y="16.3">3V3</text>
<text x="146.2" y="16.3">Rails</text>
<text x="201.9" y="16.3">Battery</text>
<text x="210.1" y="16.3">Connections</text>
<text x="116.8" y="54.9">LF</text>
<text x="116.8" y="56.9">Do</text>
<text x="120.4" y="54.9">Crystal</text>
<text x="120.7" y="56.9">Not</text>
<text x="125.4" y="56.9">Populate</text>
<text x="128.5" y="54.9">32.768Hz</text>
<text x="154.9" y="55.6">Button</text>
<text x="162.6" y="55.6">Soft</text>
<text x="167.9" y="55.6">Switch</text>
<text x="116.8" y="100.1">USB</text>
<text x="122.1" y="100.1">Type-C</text>
<text x="130.6" y="100.1">Connector</text>
<text x="215.9" y="100.1">LED</text>
<text x="220.8" y="100.1">to</text>
<text x="224.2" y="100.1">GPIO5</text>
<text x="233.7" y="111.5">Red</text>
<text x="238.4" y="111.5">LED</text>
<text x="17.8" y="116.6">IMU</text>
<text x="72.4" y="116.6">Unused</text>
<text x="80.8" y="116.6">IO</text>
<text x="84.2" y="116.6">headers</text>
<text x="34.3" y="122.9">Main</text>
<text x="40.1" y="122.9">IMU</text>
<text x="45" y="122.9">Connector</text>
<text x="215.9" y="122.9">LED</text>
<text x="220.8" y="122.9">to</text>
<text x="224.2" y="122.9">5V</text>
<text x="233.7" y="134.4">Green</text>
<text x="240.2" y="134.4">LED</text>
<text x="215.9" y="147.1">Switch</text>
<text x="29.2" y="159.8">External</text>
<text x="38.4" y="159.8">IMU</text>
<text x="43.3" y="159.8">Connector</text>
<text x="72.4" y="159.8">I2C</text>
<text x="76.9" y="159.8">Pullup</text>
<text x="84.5" y="159.8">Resistors</text>
<text x="115.6" y="164.9">Buttons</text>
<text x="124.2" y="164.9">(Reset</text>
<text x="131.8" y="164.9">&amp;</text>
<text x="134.8" y="164.9">Boot)</text>
<text x="72.4" y="185.2">Battery</text>
<text x="80.6" y="185.2">Charge</text>
<text x="88.6" y="185.2">Sensor</text>
<text x="115.6" y="197.1">Switches</text>
<text x="125" y="197.1">are</text>
<text x="129.2" y="197.1">not</text>
<text x="133.4" y="197.1">required</text>
<text x="142.3" y="197.1">for</text>
<text x="146.2" y="197.1">operation.</text>
<text x="115.6" y="199.1">They</text>
<text x="120.9" y="199.1">are</text>
<text x="125.1" y="199.1">usefull</text>
<text x="132.7" y="199.1">for</text>
<text x="136.6" y="199.1">debugging</text>
</g>
<g font-size="1.8" fill="#006464">
<text x="30.4" y="22.5">10K</text>
<text x="31.6" y="19.9">R3</text>
<text x="78" y="22.1">U2</text>
<text x="127.5" y="21.4">+5V</text>
<text x="139" y="23.7">M3406</text>
<text x="140.9" y="21.2">U3</text>
<text x="153.7" y="22.5">L1</text>
<text x="170.4" y="22.5">PWR_FLAG</text>
<text x="184" y="21.4">+3V3</text>
<text x="202.6" y="19.9">J1</text>
<text x="202.9" y="22.5">Conn_01x03_Pin</text>
<text x="40.5" y="25">+3V3</text>
<text x="70.1" y="24.4">ESP32-C3-MINI-1</text>
<text x="137.7" y="27.5">VIN</text>
<text x="143.9" y="27.5">SW</text>
<text x="152.1" y="25">2.2uH</text>
<text x="212.1" y="25">VBUS</text>
<text x="222.3" y="25">PWR_FLAG</text>
<text x="24.1" y="35.2">1uF</text>
<text x="25.4" y="32.6">C1</text>
<text x="53.8" y="30.1">EN/CHIP_PU</text>
<text x="100.8" y="30.1">NC</text>
<text x="100.8" y="32.6">NC</text>
<text x="100.8" y="35.2">NC</text>
<text x="129.9" y="33.6">10uF</text>
<text x="131.5" y="31">C6</text>
<text x="142.7" y="32.6">GND</text>
<text x="155.4" y="32.9">+5V</text>
<text x="164.7" y="33.3">R8</text>
<text x="164.8" y="35.3">120K</text>
<text x="176.5" y="33.9">C8</text>
<text x="189.2" y="33.9">C9</text>
<text x="206.3" y="33.9">PWR_FLAG</text>
<text x="216.4" y="30.1">GND</text>
<text x="223.1" y="31.3">+5P</text>
<text x="53.8" y="37.7">GPIO2/ADC1_CH2</text>
<text x="53.8" y="40.2">GPIO3/ADC1_CH3</text>
<text x="100.8" y="37.7">NC</text>
<text x="100.8" y="40.2">NC</text>
<text x="137.7" y="37.7">FB</text>
<text x="142.7" y="37.7">RUN</text>
<text x="150.4" y="36.4">GND</text>
<text x="165.1" y="40.2">R9</text>
<text x="174" y="36.4">470nF</text>
<text x="188" y="36.4">10uF</text>
<text x="28.4" y="42.8">GND</text>
<text x="53.8" y="42.8">GPIO0/ADC1_CH0/XTAL_32K_P</text>
<text x="53.8" y="45.3">GPIO1/ADC1_CH1/XTAL_32K_N</text>
<text x="53.8" y="47.9">GPIO10</text>
<text x="100.8" y="42.8">NC</text>
<text x="100.8" y="45.3">NC</text>
<text x="100.8" y="47.9">NC</text>
<text x="127.5" y="46.6">GND</text>
<text x="161.8" y="47.9">GND</text>
<text x="165.1" y="42.8">27K</text>
<text x="184.7" y="47.9">GND</text>
<text x="32.9" y="52.9">1K</text>
<text x="53.8" y="50.4">GPIO4/ADC1_CH4</text>
<text x="53.8" y="52.9">GPIO5/ADC2_CH0</text>
<text x="100.8" y="50.4">NC</text>
<text x="100.8" y="52.9">NC</text>
<text x="32.3" y="55.5">R17</text>
<text x="53.8" y="55.5">GPIO6</text>
<text x="53.8" y="58">GPIO7</text>
<text x="100.8" y="55.5">NC</text>
<text x="100.8" y="58">NC</text>
<text x="198.6" y="56.7">GND</text>
<text x="53.8" y="60.6">GPIO8</text>
<text x="53.8" y="63.1">GPIO9</text>
<text x="53.8" y="65.6">GPIO18/USB_D-</text>
<text x="100.8" y="60.6">NC</text>
<text x="100.8" y="63.1">NC</text>
<text x="200.4" y="64.2" transform="rotate(-90 200.4 64.2)">S</text>
<text x="53.8" y="68.2">GPIO19/USB_D+</text>
<text x="155.4" y="70.7">GND</text>
<text x="163.1" y="69.4">SW3</text>
<text x="174" y="68.2">D5</text>
<text x="174" y="70.7">B5819W</text>
<text x="188.3" y="69.4">AO3400A</text>
<text x="194.1" y="66.9">Q1</text>
<text x="200.4" y="71.9" transform="rotate(-90 200.4 71.9)">D</text>
<text x="206.3" y="67.1">G</text>
<text x="53.8" y="75.8">GPIO20/U0RXD</text>
<text x="160.9" y="75.8">SW_Push</text>
<text x="178.4" y="73.3">C11</text>
<text x="178.5" y="75.8">1uF</text>
<text x="200.4" y="76.9" transform="rotate(-90 200.4 76.9)">G</text>
<text x="205.8" y="75.8">10uF</text>
<text x="206.3" y="73.3">C10</text>
<text x="227.3" y="75.8">300K</text>
<text x="227.3" y="73.3">R15</text>
<text x="21.5" y="78.6">+3V3</text>
<text x="53.8" y="78.3">GPIO21/U0TXD</text>
<text x="162.1" y="83.4">+5P</text>
<text x="172.3" y="81.3" transform="rotate(-90 172.3 81.3)">10K</text>
<text x="174.9" y="81.3" transform="rotate(-90 174.9 81.3)">R13</text>
<text x="182.5" y="81.3" transform="rotate(-90 182.5 81.3)">100K</text>
<text x="185" y="80" transform="rotate(-90 185 80)">R14</text>
<text x="188.7" y="80.9">100nF</text>
<text x="189.8" y="78.3">C12</text>
<text x="196.1" y="82.3">S</text>
<text x="203.7" y="82.3">D</text>
<text x="217.1" y="80.9">R16</text>
<text x="217.1" y="83.4">100K</text>
<text x="24.1" y="89.8">D1</text>
<text x="31.8" y="88.5">C2</text>
<text x="39.4" y="88.5">C3</text>
<text x="47" y="88.5">C4</text>
<text x="53.8" y="86">3V3</text>
<text x="99.6" y="86">GND</text>
<text x="123.7" y="88.5">GND</text>
<text x="138.9" y="88.5">GND</text>
<text x="197" y="89.8">CJ2305</text>
<text x="199.3" y="87.2">Q3</text>
<text x="214.6" y="89.8">PWR_FLAG</text>
<text x="32.6" y="95.2" transform="rotate(-90 32.6 95.2)">1uF</text>
<text x="107.2" y="93.6">GND</text>
<text x="211.3" y="92.3">+5V</text>
<text x="22.5" y="100.2" transform="rotate(-90 22.5 100.2)">LESD5D5.0CT1G</text>
<text x="40.2" y="97.8" transform="rotate(-90 40.2 97.8)">100nF</text>
<text x="47.9" y="96.5" transform="rotate(-90 47.9 96.5)">10nF</text>
<text x="28.4" y="107.5">GND</text>
<text x="119.3" y="106.3">USB_C_Receptacle_USB2.0</text>
<text x="119.5" y="103.7">J3</text>
<text x="156.2" y="106.3">PWR_FLAG</text>
<text x="227.2" y="106.3">R6</text>
<text x="232.3" y="106.3">1K</text>
<text x="241.2" y="105">D3LED_GPIO5</text>
<text x="133.6" y="110.1">VBUS</text>
<text x="158.7" y="110.1">VBUS</text>
<text x="134.7" y="115.2">CC1</text>
<text x="134.7" y="117.7">CC2</text>
<text x="248.2" y="115.2">GND</text>
<text x="92.7" y="125.3">IO20</text>
<text x="135.6" y="122.8">D-</text>
<text x="135.6" y="125.3">D-</text>
<text x="190.5" y="122.8">5.1K</text>
<text x="191" y="120.3">R11</text>
<text x="200.7" y="122.8">5.1K</text>
<text x="201.1" y="120.3">R12</text>
<text x="35.2" y="130.4">BMI160_Module</text>
<text x="41.2" y="127.9">U1</text>
<text x="95.3" y="127.9">TP1</text>
<text x="135.6" y="127.9">D+</text>
<text x="135.6" y="130.4">D+</text>
<text x="187.2" y="129.1">GND</text>
<text x="197.4" y="129.1">GND</text>
<text x="218.9" y="131.7">+5V</text>
<text x="229.2" y="129.1">5.1K</text>
<text x="229.7" y="126.6">R5</text>
<text x="241.2" y="127.9">D2 LED_PWR</text>
<text x="21.6" y="136.8">+3V3</text>
<text x="36.1" y="134.2">VIN</text>
<text x="36.1" y="136.8">3V3</text>
<text x="42.5" y="136.8">OCS</text>
<text x="92.7" y="132.9">IO21</text>
<text x="95.3" y="135.5">TP2</text>
<text x="162.3" y="135" transform="rotate(-90 162.3 135)">IO3</text>
<text x="167.4" y="135" transform="rotate(-90 167.4 135)">IO4</text>
<text x="168.8" y="132.9">U4</text>
<text x="169.5" y="135.5">SRV05-4</text>
<text x="23.4" y="139.3">GND</text>
<text x="36.1" y="139.3">GND</text>
<text x="36.1" y="141.8">SCL</text>
<text x="42.2" y="141.8">INT1</text>
<text x="42.2" y="139.3">INT2</text>
<text x="92.7" y="143.1">IO4</text>
<text x="122.8" y="141.2" transform="rotate(-90 122.8 141.2)">SHIELD</text>
<text x="130.4" y="141.2" transform="rotate(-90 130.4 141.2)">GND</text>
<text x="133.5" y="138">SBU1</text>
<text x="133.5" y="140.6">SBU2</text>
<text x="152.4" y="143.3">VP</text>
<text x="175.2" y="143.3">VN</text>
<text x="248.2" y="138">GND</text>
<text x="36.1" y="144.4">SDA</text>
<text x="36.1" y="146.9">CS</text>
<text x="36.1" y="149.5">SA0</text>
<text x="42.6" y="146.9">SDX</text>
<text x="42.6" y="144.4">SCX</text>
<text x="95.3" y="145.6">TP4</text>
<text x="123.2" y="149.5">R4</text>
<text x="180.8" y="144.4">GND</text>
<text x="27.5" y="150.6" transform="rotate(-90 27.5 150.6)">GND</text>
<text x="123.2" y="152">120K</text>
<text x="133.9" y="154.5">GND</text>
<text x="162.3" y="155.3" transform="rotate(-90 162.3 155.3)">IO1</text>
<text x="167.4" y="155.3" transform="rotate(-90 167.4 155.3)">IO2</text>
<text x="220.7" y="153.3">SolderJumper_2_Open</text>
<text x="229.3" y="150.7">JP1</text>
<text x="219.3" y="157.1">+5P</text>
<text x="239.3" y="157.1">+5V</text>
<text x="86.3" y="163">R1</text>
<text x="95.3" y="164.7">+3V3</text>
<text x="135.1" y="167.2">SW1</text>
<text x="32.8" y="172.3">Conn_01x05_Pin</text>
<text x="38.2" y="169.8">J2</text>
<text x="86.3" y="172.3">R2</text>
<text x="132.9" y="173.6">SW_Push</text>
<text x="44.5" y="176.1">+3V3</text>
<text x="95.3" y="174.9">+3V3</text>
<text x="144" y="177.4">GND</text>
<text x="132" y="180.2">+3V3</text>
<text x="43.7" y="186.3">GND</text>
<text x="82.5" y="191.4">120K</text>
<text x="83.1" y="188.8">R18</text>
<text x="93.3" y="188.8">R19</text>
<text x="93.3" y="191.4">27K</text>
<text x="129.5" y="186.3">R10</text>
<text x="129.5" y="188.8">10K</text>
<text x="141.5" y="187.6">SW2</text>
<text x="72.9" y="193.9">+5V</text>
<text x="105" y="195.1" transform="rotate(-90 105 195.1)">GND</text>
<text x="139.3" y="193.9">SW_Push</text>
<text x="154.5" y="193.8" transform="rotate(-90 154.5 193.8)">GND</text>
</g>
<g font-size="1.8" fill="#a90000">
<text x="205.7" y="23.9">1</text>
<text x="51.4" y="29">8</text>
<text x="104.7" y="29">4</text>
<text x="135.2" y="26.4">4</text>
<text x="147.9" y="26.4">3</text>
<text x="205.7" y="26.4">2</text>
<text x="205.7" y="29">3</text>
<text x="104.7" y="31.5">7</text>
<text x="104.7" y="34">9</text>
<text x="147.9" y="31.5">2</text>
<text x="50.8" y="41.7">12</text>
<text x="51.4" y="36.6">5</text>
<text x="51.4" y="39.1">6</text>
<text x="104.1" y="36.6">10</text>
<text x="104.1" y="39.1">15</text>
<text x="104.1" y="41.7">17</text>
<text x="135.2" y="36.6">5</text>
<text x="147.9" y="36.6">1</text>
<text x="50.8" y="44.2">13</text>
<text x="50.8" y="46.7">16</text>
<text x="104.1" y="44.2">24</text>
<text x="104.1" y="46.7">25</text>
<text x="50.8" y="49.3">18</text>
<text x="50.8" y="51.8">19</text>
<text x="104.1" y="49.3">28</text>
<text x="104.1" y="51.8">29</text>
<text x="50.8" y="54.4">20</text>
<text x="50.8" y="56.9">21</text>
<text x="50.8" y="59.4">22</text>
<text x="104.1" y="54.4">32</text>
<text x="104.1" y="56.9">33</text>
<text x="104.1" y="59.4">34</text>
<text x="50.8" y="62">23</text>
<text x="50.8" y="64.5">26</text>
<text x="104.1" y="62">35</text>
<text x="50.8" y="67.1">27</text>
<text x="50.8" y="74.7">30</text>
<text x="50.8" y="77.2">31</text>
<text x="51.4" y="84.8">3</text>
<text x="104.7" y="84.8">1</text>
<text x="141" y="109">A4</text>
<text x="140.9" y="116.6">B5</text>
<text x="141" y="114">A5</text>
<text x="140.9" y="124.2">B7</text>
<text x="141" y="121.7">A7</text>
<text x="140.9" y="129.3">B6</text>
<text x="141" y="126.7">A6</text>
<text x="33.6" y="133.1">1</text>
<text x="33.6" y="135.6">2</text>
<text x="46.9" y="135.6">12</text>
<text x="141" y="136.9">A8</text>
<text x="164.5" y="134.1" transform="rotate(-90 164.5 134.1)">4</text>
<text x="169.6" y="134.1" transform="rotate(-90 169.6 134.1)">6</text>
<text x="33.6" y="138.2">3</text>
<text x="33.6" y="140.7">4</text>
<text x="33.6" y="143.3">5</text>
<text x="46.9" y="140.7">10</text>
<text x="46.9" y="138.2">11</text>
<text x="47.6" y="143.3">9</text>
<text x="140.9" y="139.4">B8</text>
<text x="33.6" y="145.8">6</text>
<text x="33.6" y="148.3">7</text>
<text x="47.6" y="145.8">8</text>
<text x="121.7" y="146.1" transform="rotate(-90 121.7 146.1)">S1</text>
<text x="129.3" y="146" transform="rotate(-90 129.3 146)">A1</text>
<text x="153" y="145.5">5</text>
<text x="175.8" y="145.5">2</text>
<text x="164.5" y="154.4" transform="rotate(-90 164.5 154.4)">1</text>
<text x="169.6" y="154.4" transform="rotate(-90 169.6 154.4)">3</text>
<text x="227.9" y="158.2">1</text>
<text x="233" y="158.2">2</text>
<text x="36.8" y="175">1</text>
<text x="36.8" y="177.5">2</text>
<text x="36.8" y="180.1">3</text>
<text x="36.8" y="182.6">4</text>
<text x="36.8" y="185.2">5</text>
</g>
<g font-size="1.8" fill="#939391">
<text x="129.4" y="60.6">R7</text>
<text x="135.6" y="60.6">DNP</text>
<text x="131.3" y="68.8">DNP</text>
<text x="132.1" y="66.4">Y1</text>
<text x="127" y="82.1">DNP</text>
<text x="128.1" y="78.4">C5</text>
<text x="142.2" y="82.1">DNP</text>
<text x="143.3" y="78.4">C7</text>
</g>
<g font-size="1.7" fill="#006464">
<text x="85.5" y="167.2">5.1K</text>
<text x="85.5" y="177.4">5.1K</text>
</g>
<g font-size="1.1" fill="#0000c2">
<text x="16.5" y="82.2" transform="rotate(-90 16.5 82.2)">the</text>
<text x="16.5" y="89.1" transform="rotate(-90 16.5 89.1)">don't</text>
<text x="16.5" y="85.2" transform="rotate(-90 16.5 85.2)">zap</text>
<text x="16.5" y="95.3" transform="rotate(-90 16.5 95.3)">for</text>
<text x="16.5" y="92.7" transform="rotate(-90 16.5 92.7)">ESD,</text>
<text x="17.8" y="93.2" transform="rotate(-90 17.8 93.2)">by</text>
<text x="17.8" y="91" transform="rotate(-90 17.8 91)">hand</text>
<text x="19" y="95.3" transform="rotate(-90 19 95.3)">need</text>
<text x="19" y="91.6" transform="rotate(-90 19 91.6)">be</text>
<text x="16.5" y="99.7" transform="rotate(-90 16.5 99.7)">D1</text>
<text x="16.5" y="97.2" transform="rotate(-90 16.5 97.2)">is</text>
<text x="17.8" y="99.9" transform="rotate(-90 17.8 99.9)">to</text>
<text x="17.8" y="97.8" transform="rotate(-90 17.8 97.8)">solder</text>
<text x="19" y="99.6" transform="rotate(-90 19 99.6)">off</text>
<text x="19" y="97.1" transform="rotate(-90 19 97.1)">if</text>
<text x="16.5" y="103.9" transform="rotate(-90 16.5 103.9)">Diode</text>
<text x="17.8" y="103.9" transform="rotate(-90 17.8 103.9)">Bitch</text>
<text x="19" y="103.9" transform="rotate(-90 19 103.9)">Leave</text>
</g>
<g font-size="1" fill="#0000c2">
<text x="190.5" y="131.8">USB-C</text>
<text x="195.3" y="131.8">PD</text>
<text x="197.7" y="131.8">pulldowns</text>
<text x="226.1" y="147.1">Bypass</text>
<text x="226.1" y="148.3">or</text>
<text x="228.1" y="148.3">external</text>
<text x="230.8" y="147.1">power</text>
<text x="233.5" y="148.3">switch</text>
<text x="235" y="147.1">button</text>
<text x="239.4" y="147.1">for</text>
<text x="241.9" y="147.1">debugging</text>
<text x="240" y="154.7">Load</text>
<text x="116.8" y="157.2">R4</text>
<text x="119.2" y="157.2">prevents</text>
<text x="124.8" y="157.2">ESD</text>
<text x="73.7" y="196.7">Voltage</text>
<text x="73.7" y="197.9">a</text>
<text x="75.2" y="197.9">factor</text>
<text x="78.7" y="196.7">divider</text>
<text x="79.4" y="197.9">of</text>
<text x="81.4" y="197.9">almost</text>
<text x="83.3" y="196.7">by</text>
</g>
</svg>
